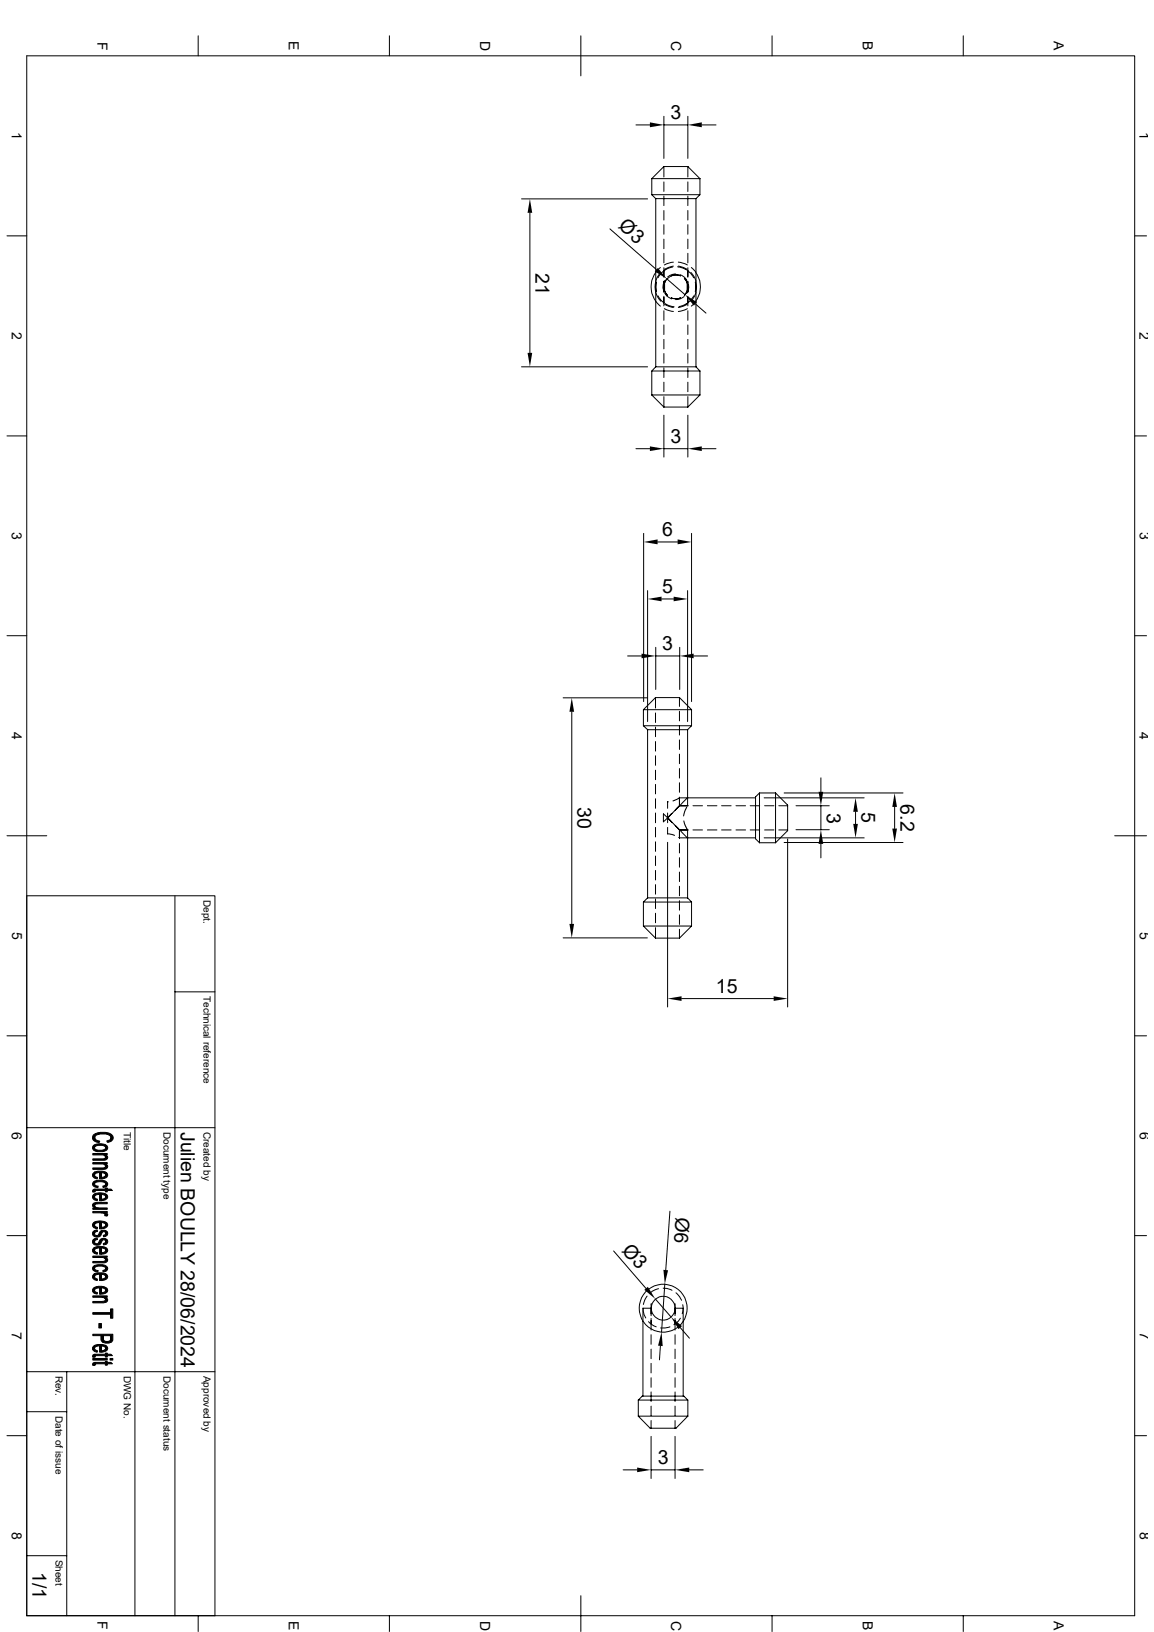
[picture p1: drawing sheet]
<svg xmlns="http://www.w3.org/2000/svg" width="210mm" height="297mm" viewBox="0 0 210 297" stroke-linecap="round" stroke-linejoin="round" font-family="sans-serif">
<g fill="none" stroke="#000" stroke-width=".18">
<path d="M4.9 10.2h201.6v283.8h-201.6zM36.1 6.5v3.7M70.9 6.5v3.7M105.7 6.5v7.3M140.5 6.5v3.7M175.3 6.5v3.7M94.9 36.2h23M96.4 38.7v25.5M115.7 22.7h2.6M118.6 35.4h8.8M118.6 32.5h8.8M118.6 35.4l.7 .8"/>
<path d="M118.6 32.5v2.9M119.3 36.2h7.4M119.3 36.2v30.6M120.8 30.3h4.4M120.8 30.3l-2.2 2.2M120.8 30.3v1.9M120.8 33.1v1.7M120.8 35.7v1.7M120.8 38.3v1.7M120.8 21.2v7.6M120.8 22.7h4.4M125.2 30.3l2.2 2.2"/>
<path d="M125.2 30.3v1.9M125.2 33.1v1.7M125.2 35.7v1.7M125.2 38.3v1.7M125.2 21.2v7.6M126.7 36.2v30.6M127.4 32.5v2.9l-.7 .8M127.7 22.7h2.6M1.3 42.9h3.6M111 41.7l8.5 7.4M119.3 54.9l.9 .8M119.3 51.2l-.1 1 .1 1"/>
<path d="M119.3 53.3l.3 .6 .7 .9M119.4 49.5a4.4 4.4 0 0 0 0 5.4M119.5 51.4l-.2 .8 .2 .8M119.8 53.8l.5 .9 .5 .4M120.2 48.7l-.9 .8M120.3 49.6l-.7 .9-.3 .6M120.8 40.9v1.7M120.8 43.5v1.8M120.8 46.1v1.7M120.8 48.7v1.8M120.8 51.2v2M120.8 53.9v1.8"/>
<path d="M120.8 56.6v1.7M120.8 59.1v1.8M120.9 56.2l1.7 .5M120.9 51.5v1.4l.6 .8-.1-.1a1.96 1.96 0 0 1-.5-2.1zM120.9 55.4l1.7 .6M121 51.1a2.31 2.31 0 0 0-.3 1.5M121 53.4a2.11 2.11 0 0 0 1.2 1M121 55.3l.7 .3 1 .2M121.4 50.8l3.3 2.8M121.5 50.7l-.6 .8M122.2 50.2l.6-.2 1 .2M122.2 54.2l.6 .2 1-.2"/>
<path d="M122.4 48.6l-.7 .2-.8 .4-.6 .5-.5 .8M122.6 48.4l-1.7 .6M122.6 47.7l-1.7 .5M122.7 50.1l-.7 .2-.6 .5M123 49.9l-.7 .1-.8 .4M123.3 48.6l1 .2 .7 .3M123.4 48.4l1.7 .6M123.4 47.7l1.7 .5M123.8 50a2.36 2.36 0 0 1 1.2 1M124.5 54a2.35 2.35 0 0 1-1.5 .5M124.5 50.7l.6 .8M125.1 55.4l-1.7 .6"/>
<path d="M125.1 51.5l.1 .3-.1 1.1zM125.1 52.9l-.6 .8M125.1 56.2l-1.7 .5M125.2 49.3l.5 .4 .5 .8M125.2 40.9v1.7M125.2 43.5v1.8M125.2 46.1v1.7M125.2 48.7v1.8M125.2 51.2v2M125.2 53.9v1.8M125.2 56.6v1.7M125.2 59.1v1.8"/>
<path d="M125.3 51.8v.5l-.3 1M125.7 49.6l.7 .9 .3 .6M125.8 48.7l.9 .8M126.2 53.8l-.5 .9-.6 .5-.8 .4-.7 .2M126.5 51.4l.2 .8-.2 .8M126.6 49.5a4.4 4.4 0 0 1 0 5.4M126.6 55.3l1.9 1.7M126.6 51.2l.1 1-.1 1M126.7 54.9l-.9 .8M126.7 53.3l-.3 .6-.7 .9M206.5 42.9h2.2M1.3 79.3h3.6"/>
<path d="M94.9 66.8h23M118.6 67.5h8.8M118.6 71.9h8.8M118.6 71.9l2.2 2.2M119.3 66.8h7.4M119.3 66.8l-.7 .7v4.4M120.8 74.1h4.4M120.8 61.8v1.7M120.8 64.3v1.8M120.8 67v1.7M120.8 69.6v1.7M120.8 72.2v1.9"/>
<path d="M120.8 75.6v7.6M125.2 61.8v1.7M125.2 64.3v1.8M125.2 67v1.7M125.2 69.6v1.7M125.2 72.2v1.9M125.2 75.6v7.6M126.7 66.8l.7 .7M127.4 67.5v4.4M127.4 71.9l-2.2 2.2M206.5 79.3h2.2M115.7 81.7h2.6"/>
<path d="M117.1 97.1v30.6M119.7 98.6h3.6M120.8 81.7h4.4M125.9 97.1v30.6M127.7 81.7h2.6M1.3 115.7h3.6M114.2 119.4h2.6M117.9 107.5v23.8M119.3 117.8v7.7M119.3 119.4h4.4M120.4 109h2.2M123.7 117.8v7.7"/>
<path d="M125.1 107.5v23.8M126.2 119.4h2.6M206.5 115.7h2.2M102.5 127h15.3M104.1 129.5v38.6M117.1 132.1h8.8M117.1 129.2h8.8M117.1 132.1l.8 .7M117.1 129.2v2.9M117.9 132.8h7.2M117.9 132.8v30.6M119.3 127h4.4"/>
<path d="M119.3 127l-2.2 2.2M119.3 127v1.9M119.3 129.8v1.7M119.3 132.3v1.8M119.3 135v1.7M119.3 137.5v1.8M123.7 127l2.2 2.2M123.7 127v1.6M123.7 129.5v1.7M123.7 132v1.8M123.7 134.7v1.7M123.7 137.2v1.8"/>
<path d="M123.7 139.9v1.7M125.1 132.8v13.8M125.9 129.2v2.9l-.8 .7M1.3 152.1h7.2M119.3 140.2v1.7M119.3 142.7v1.8M119.3 145.4v1.7M119.3 148v1.7M119.3 150.6v1.7M119.3 153.2v1.7M119.3 155.8v1.7M119.3 158.4v1.7"/>
<path d="M120.7 148.1l.8 .7-.8 .8zM121.5 150.6v1.2l1.3 .2M121.5 148v1.7M121.5 153.3v30M121.6 145.9h-.1v1.2M122.2 148.1l-.7 .7 .8 .8-.8-.8zM122.9 150.2l.8 .8zM123.5 152.4l14 .1M123.7 146.6l-.8 .8M123.7 151h1.6M123.7 146.6h1.6M123.7 142.5v1.7"/>
<path d="M123.7 145.1v1.5M123.7 151v1.6M123.7 153.5v1.7M123.7 156.1v1.7M123.7 158.7v1.7M124.5 149.4l.2 .8 .4 .8v12.4M125 146.9l-.4 .8-.2 .8M125.1 145.2l-3.6 3.6 3.6 3.7M126.1 151h1.7M126.1 146.6h1.7M128.7 151h1.8M128.7 146.6h1.8"/>
<path d="M131.3 151h1.8M131.3 146.6h1.8M133.9 151h1.8M133.9 146.6h1.8M136.5 151h1.8M136.5 146.6h1.8M137.5 145.2h-13.9l-1.1 .6M138.2 144.3v9.1M138.2 153.4h2.9M139.1 145.2h18.2M139.1 152.5h18.2M139.1 151h1.7"/>
<path d="M139.1 146.6h1.7M141.1 144.3v9.1M141.1 144.3l2.2 2.2v4.7l-2.2 2.2M141.1 144.3h-2.9l-.7 .7v7.7l.7 .7M141.7 151h1.6M141.7 146.6h1.6M142.7 153.3h21.6M142.7 144.3h21.6M143.3 152.7v30.6M144.9 146.6h6M144.9 151h6M149.4 141.6v2.5"/>
<path d="M149.4 146.6v4.4M149.4 153.6v2.5M155.7 147.7v2.2M162.8 146.9v3.9M202.9 152.1h5.8M4.9 163h34.2v131M31.8 163v131M102.5 170.7h15.3M117.1 164.2h8.8M117.1 168.5h8.8M117.1 168.5l2.2 2.2M117.9 163.4h7.2"/>
<path d="M117.9 163.4l-.8 .8v4.3M119.3 170.7h4.4M119.3 161v1.7M119.3 163.6v1.8M119.3 166.2v1.7M119.3 168.8v1.9M123.7 161.3v1.7M123.7 163.9v1.8M123.7 166.5v1.7M123.7 169.1v1.6M125.1 163.4l.8 .8M125.9 164.2v4.3"/>
<path d="M125.9 168.5l-2.2 2.2M1.3 188.5h3.6M31.8 180.5h7.3M124 181.7h16.8M206.5 188.5h2.2M4.9 205.2h34.2M24.6 205.2v88.8M1.3 224.9h3.6M111.7 227.7l5.9 6.8M117.1 238.3l.1 1 .3 .6M117.8 235.9l-.5 .7-.2 .8M118.5 238.1h-1.5v16"/>
<path d="M118.5 239.9v2.2M118.6 237.3h-.1v2.1M119.3 236.4l2.8 3.3M119.8 234.5l-1.1 .5-.3 .3M120.7 234.4l.7 .1 .9 .3M121 233.7l-.6 8.7M121.9 220.4l-.7 10.7M122.7 237.3h.2v2.1M122.9 238.1h1.4v16M122.9 239.9v2.2M123 235.3l.7 .7 .3 .6M123.8 239.9l-.4 .6-.8 .6"/>
<path d="M124.2 237.4l.1 .5-.1 1.2M206.5 224.9h2.2M4.9 256.9h7.2M4.9 249.6h34.2M12.1 249.6v44.4M116.2 257.7h9M116.2 257.7l2.1 2.2h4.7l2.2-2.2M116.2 254.8h9M116.2 254.8l.7-.7h7.6l.7 .7v2.9M116.2 254.8v2.9M118 240.5l.4 .4 1 .6M118.5 242.9v1.7"/>
<path d="M118.5 245.5v1.8M118.5 248.1v1.8M118.5 250.7v1.8M118.5 253.3v1.8M118.5 255.9v1.7M118.5 258.5v1.4M120.2 244.9l-.2 2.6M121.9 241.5l-.9 .2h-.8M122.9 242.9v1.7M122.9 245.5v1.8M122.9 248.1v1.8M122.9 250.7v1.8"/>
<path d="M122.9 253.3v1.8M122.9 255.9v1.7M122.9 258.5v1.4M123.8 241.6l1.7 1.9M1.3 261.3h3.6M113.4 267.5h2.6M118.5 261.4v7.7M118.5 267.5h4.4M122.9 261.4v7.7M125.4 267.5h2.6M206.5 261.3h2.2M4.9 283.1h7.2"/>
<path d="M36.1 294v2.9M70.9 294v2.9M105.7 290.4v6.5M140.5 294v2.9M175.3 294v2.9"/>
<circle cx="120.7" cy="238.1" r="2.16"/>
<circle cx="120.7" cy="238.1" r="4.3"/>
</g>
<g fill="#000" stroke="#000" stroke-width=".18">
<path d="M17.2 219.4l.1 .4z" fill-rule="evenodd"/>
<path d="M16.9 216.5l.4-.1v.5l-.4 .1z" fill-rule="evenodd"/>
<path d="M17 213.5l.2-.2v.7l.5 .3v.2a.68 .68 0 0 1-.7-.2 .68 .68 0 0 1 0-.8z" fill-rule="evenodd"/>
<path d="M17 217.5l.2-.2v.5l.1 .3 .4 .1v.3a.7 .7 0 0 1-.7-.3 .7 .7 0 0 1 0-.7z" fill-rule="evenodd"/>
<path d="M17 215.1l.2-.1 .1 .7 .6 .2-.1 .3a.88 .88 0 0 1-1-.9z" fill-rule="evenodd"/>
<path d="M17.2 207.1a.96 .96 0 0 0 1 .6l-.3 .2-.7-.3z" fill-rule="evenodd"/>
<path d="M19.2 210.1v.5z" fill-rule="evenodd"/>
<path d="M19.2 211.8v.5z" fill-rule="evenodd"/>
<path d="M17.2 208.4l.7-.2 1.2 .1 .1 .1v.5a1.4 1.4 0 0 0-1.8-.3l-.2 .3z" fill-rule="evenodd"/>
<path d="M17.2 213.3l.6-.2 1.1 .1 .3 .1v.6l-.1-.3-.6-.2v1.1h-.4v-1.1l-.6 .1-.3 .4z" fill-rule="evenodd"/>
<path d="M17.2 217.3l.8-.2 .9 .1 .3 .1v.5l-.2-.3-.5-.1v1.1h-.4v-1.1l-.6 .1-.3 .3z" fill-rule="evenodd"/>
<path d="M18.7 215.9l.4-.1 .1-.3 .1 .5-.5 .1z" fill-rule="evenodd"/>
<path d="M16.9 209.9h2.6v.2h-.3l-.1 .3-.3-.2h-1.9z" fill-rule="evenodd"/>
<path d="M16.9 211.6h2.6v.2h-.3l-.1 .2-.3-.2h-1.9z" fill-rule="evenodd"/>
<path d="M17 219l.6-.2h1.9v.3h-2l-.3 .2v.5l-.4-.3z" fill-rule="evenodd"/>
<path d="M17.1 208.4h.1v.5a1.2 1.2 0 0 0 1.5 .4l.5-.3v-.6a.63 .63 0 0 1 .3 .7 .63 .63 0 0 1-.7 .5h-.5a1.08 1.08 0 0 1-1.5-.9z" fill-rule="evenodd"/>
<path d="M16.9 210.9h2.1l.2-.3v-.4a.52 .52 0 0 1 .3 .6 .52 .52 0 0 1-.6 .4h-2z" fill-rule="evenodd"/>
<path d="M16.9 212.6l2.1-.1 .2-.2v-.5a.52 .52 0 0 1 .3 .7 .52 .52 0 0 1-.6 .3h-2z" fill-rule="evenodd"/>
<path d="M18.5 213.4v.9l.5-.1 .2-.2v-.7a.63 .63 0 0 1 .3 .8 .63 .63 0 0 1-.7 .4h-.3z" fill-rule="evenodd"/>
<path d="M17.2 215l1-.2a1.07 1.07 0 0 1 1.4 .8l-.3 .4-.1-.5a1.12 1.12 0 0 0-1.4-.4l-.4 .1-.2 .3z" fill-rule="evenodd"/>
<path d="M18.5 217.4v.8h.2l.5-.2v-.7a.61 .61 0 0 1 .3 .7 .61 .61 0 0 1-.7 .4l-.3 .1z" fill-rule="evenodd"/>
<path d="M19.4 207.6l.6-.2 .2-.3v.6l-.6 .2z" fill-rule="evenodd"/>
<path d="M17.3 216.4h1.9v-.2h.3v.2h.7l.2 .3h-.9v.2h-.3v-.2h-1.8l-.1 .1z" fill-rule="evenodd"/>
<path d="M17 206.5l.9-.4h1.3a1.28 1.28 0 0 1 1.4 1l-.4 .6v-.6a1.36 1.36 0 0 0-1.7-.7 1.16 1.16 0 0 0-1.3 .7v.5a.73 .73 0 0 1-.2-1.1z" fill-rule="evenodd"/>
<path d="M17 222.6l.2-.2v.6l.1 .2 .4 .2v.2a.7 .7 0 0 1-.7-.2 .7 .7 0 0 1 0-.8z" fill-rule="evenodd"/>
<path d="M17.2 224l.5-.1v.2l-.3 .1-.2 .3z" fill-rule="evenodd"/>
<path d="M17.2 225.5l.5-.2v.3l-.3 .1-.2 .3z" fill-rule="evenodd"/>
<path d="M17 227.2l.2-.2v.7l.5 .3v.3a.71 .71 0 0 1-.8-1z" fill-rule="evenodd"/>
<path d="M17.1 231.9l.1-.1v.7l.5 .3v.2a.67 .67 0 0 1-.7-.2 .67 .67 0 0 1 0-.8z" fill-rule="evenodd"/>
<path d="M17 234.5l.2-.2v.6l.5 .3v.3a.66 .66 0 0 1-.7-.3 .66 .66 0 0 1 0-.7z" fill-rule="evenodd"/>
<path d="M17 230.5l.2-.2v.7l.3 .2h.4l-.1 .3a.68 .68 0 0 1-.7-.2 .68 .68 0 0 1-.1-.8z" fill-rule="evenodd"/>
<path d="M19.2 228.8v.4z" fill-rule="evenodd"/>
<path d="M19.2 236.1v.4z" fill-rule="evenodd"/>
<path d="M17.2 222.4l.8-.2 .9 .1 .3 .1v.5l-.2-.3-.5-.1v1.1h-.4v-1.1l-.6 .1-.3 .4z" fill-rule="evenodd"/>
<path d="M17.2 227l.9-.2 .8 .1 .3 .1v.5l-.2-.3-.5-.1v1.2h-.4v-1.2l-.6 .1-.3 .4z" fill-rule="evenodd"/>
<path d="M17.2 231.8l.6-.2 1.1 .1 .3 .1v.6l-.1-.3-.6-.2v1.1h-.4v-1.1l-.6 .1-.3 .4z" fill-rule="evenodd"/>
<path d="M17.2 234.3a2.54 2.54 0 0 1 2 0v.5l-.2-.3-.5-.1v1.1h-.2h-.2v-1.1l-.6 .1-.3 .3z" fill-rule="evenodd"/>
<path d="M17 224.1l.2-.1v.5a.48 .48 0 0 0 .5 .3 .48 .48 0 0 0 .4-.5 .8 .8 0 0 1 1.2-.3l-.1 .5a.38 .38 0 0 0-.4-.3 .38 .38 0 0 0-.3 .4 .84 .84 0 0 1-.9 .5 .84 .84 0 0 1-.8-.6z" fill-rule="evenodd"/>
<path d="M17 225.6l.2-.1v.5a.45 .45 0 0 0 .5 .4 .45 .45 0 0 0 .4-.6 .84 .84 0 0 1 1.2-.3l-.1 .5a.38 .38 0 0 0-.4-.4 .38 .38 0 0 0-.3 .5 .84 .84 0 0 1-.9 .5 .84 .84 0 0 1-.8-.7z" fill-rule="evenodd"/>
<path d="M18.7 231.2l.4-.1 .1-.3 .1 .6-.5 .1z" fill-rule="evenodd"/>
<path d="M16.9 219.8h.4v-.2l.7 .2h1.5v.3h-2.6z" fill-rule="evenodd"/>
<path d="M16.9 220.5h2.6v.2h-.4v.3l-.4-.2-1.8-.1z" fill-rule="evenodd"/>
<path d="M16.9 228.6h2.6v.2h-.3l-.1 .3-.3-.2h-1.9z" fill-rule="evenodd"/>
<path d="M16.9 235.8h2.6v.3h-.3l-.1 .2-.6-.2h-1.6z" fill-rule="evenodd"/>
<path d="M19.1 220.7l.5 .3-.1 .3-.4-.1z" fill-rule="evenodd"/>
<path d="M18.5 222.5v.9h.2l.5-.3v-.7a.61 .61 0 0 1 .3 .8 .61 .61 0 0 1-.7 .4h-.3z" fill-rule="evenodd"/>
<path d="M19.3 224a.59 .59 0 0 1 .2 .7 .59 .59 0 0 1-.7 .4v-.3l.4-.2z" fill-rule="evenodd"/>
<path d="M19.3 225.5a.59 .59 0 0 1 .2 .7 .59 .59 0 0 1-.7 .4v-.3l.4-.2z" fill-rule="evenodd"/>
<path d="M18.5 227.1v.9h.3l.4-.3v-.7a.6 .6 0 0 1 .3 .7 .6 .6 0 0 1-.6 .5l-.4 .1z" fill-rule="evenodd"/>
<path d="M16.9 229.6l2.1-.1 .2-.2v-.4a.52 .52 0 0 1 .3 .6 .52 .52 0 0 1-.6 .3h-2z" fill-rule="evenodd"/>
<path d="M17.2 230.3l.7-.1a1.63 1.63 0 0 1 1.7 .6l-.1 .3-.2 .3-.1-.6a1.24 1.24 0 0 0-1.5-.3l-.3 .1-.2 .2z" fill-rule="evenodd"/>
<path d="M18.5 231.9v.9l.5-.1 .2-.2v-.7a.59 .59 0 0 1 .4 .7 .59 .59 0 0 1-.7 .5h-.4z" fill-rule="evenodd"/>
<path d="M18.5 234.4v.8h.2l.5-.3v-.6a.61 .61 0 0 1 .3 .8 .61 .61 0 0 1-.7 .4h-.3z" fill-rule="evenodd"/>
<path d="M16.9 236.9l2-.1 .3-.2v-.5a.52 .52 0 0 1 .3 .7 .52 .52 0 0 1-.6 .3h-2z" fill-rule="evenodd"/>
<path d="M16.9 238.9h3.2v-.7h.4v1.7h-.4v-.7h-3.2z" fill-rule="evenodd"/>
<path d="M16.9 246.6l.4-.1v.5h-.4z" fill-rule="evenodd"/>
<path d="M16.9 248.1l.4-.2v.6h-.4z" fill-rule="evenodd"/>
<path d="M17 245.1l.2-.2v.6l.5 .3v.3a.68 .68 0 0 1-.7-.3 .68 .68 0 0 1 0-.7z" fill-rule="evenodd"/>
<path d="M18 240.9h.5v.8h-.5z" fill-rule="evenodd"/>
<path d="M17.2 244.9l.6-.2 1.2 .1 .2 .1v.5l-.1-.3-.6-.2v1.2h-.4v-1.2l-.6 .1-.3 .4z" fill-rule="evenodd"/>
<path d="M16.9 247.2h2.6v.3h-2.6z" fill-rule="evenodd"/>
<path d="M18.5 244.9v.9h.1l.4-.1 .2-.2v-.6a.63 .63 0 0 1 .3 .7 .63 .63 0 0 1-.7 .4l-.3 .1z" fill-rule="evenodd"/>
<path d="M18.8 243.1v.5a.7 .7 0 0 0 .6 .6 .7 .7 0 0 0 .7-.4v-.2v.7l-.1 .1h-.8l-.4-.1z" fill-rule="evenodd"/>
<path d="M17.3 246.5h1.9v-.2h.3v.2h.7l.2 .2h-.9v.3h-.3v-.3h-1.8l-.1 .2z" fill-rule="evenodd"/>
<path d="M17.3 247.9h1.9v-.1h.3v.1h.7l.2 .3h-.9v.3h-.3v-.3h-1.8l-.1 .2z" fill-rule="evenodd"/>
<path d="M16.9 242.8h3.6v1.1l-.4 .4v-1.2h-1.3v1.2l-.4-.5v-.7h-1.5z" fill-rule="evenodd"/>
<path d="M20 247.2h.5v.3h-.5z" fill-rule="evenodd"/>
</g>
<g fill="#000">
<path d="M96.4 36.2l.5 2.5h-.9zM118.3 22.3l2.5 .4-2.5 .5zM125.2 22.7l2.5-.4v.9zM119.7 48.8l1.7 2-2.2-1.4zM124.7 53.6l2.1 1.4-.5 .6zM96 64.2h.9l-.5 2.6zM118.3 81.2l2.5 .5-2.5 .4zM117.1 98.6l2.6-.4v.9zM123.3 98.2l2.6 .4-2.6 .5zM125.2 81.7l2.5-.5v.9zM116.8 119l2.5 .4-2.5 .4zM117.9 109l2.5-.4v.8z"/>
<path d="M122.6 108.6l2.5 .4-2.5 .4zM123.7 119.4l2.5-.4v.8zM104.1 127l.4 2.5h-.9zM149 144.1h.8l-.4 2.5zM149.4 151l.4 2.6h-.8zM155.7 145.2l.4 2.5h-.8zM155.3 149.9h.8l-.4 2.6zM162.4 150.8h.8l-.4 2.5zM162.8 144.3l.4 2.6h-.8zM103.6 168.1h.9l-.4 2.6zM121.5 181.7l2.5-.4v.9zM140.8 181.3l2.5 .4-2.5 .5z"/>
<path d="M117.3 234.7l.6-.5 1.4 2.2zM120.7 231.1l.9 .1-.6 2.5zM120.4 242.4l.2 2.6-.8-.1zM122.1 239.7l2 1.6-.6 .6zM116 267.1l2.5 .4-2.5 .4zM122.9 267.5l2.5-.4v.8z"/>
</g>
<g font-size="3.6">
<text x="122" y="21.6">3</text>
<text x="112.4" y="41.4" transform="rotate(41 112.4 41.4)">Ø3</text>
<text x="97.5" y="49.7" transform="rotate(90 97.5 49.7)">21</text>
<text x="122" y="80.6">3</text>
<text x="120.5" y="97.5">6</text>
<text x="120.5" y="108">5</text>
<text x="120.5" y="118.3">3</text>
<text x="105.1" y="146.9" transform="rotate(90 105.1 146.9)">30</text>
<text x="150.5" y="147.9" transform="rotate(90 150.5 147.9)">3</text>
<text x="156.8" y="147.8" transform="rotate(90 156.8 147.8)">5</text>
<text x="163.9" y="146.4" transform="rotate(90 163.9 146.4)">6.2</text>
<text x="130.3" y="180.7">15</text>
<text x="32.9" y="206" transform="rotate(90 32.9 206)">Julien BOULLY 28/06/2024</text>
<text x="123" y="221.4" transform="rotate(94 123 221.4)">Ø6</text>
<text x="113.1" y="227.6" transform="rotate(49 113.1 227.6)">Ø3</text>
<text x="119.7" y="266.4">3</text>
<text x="5.9" y="286.1" transform="rotate(90 5.9 286.1)">1/1</text>
</g>
<g font-size="2.5">
<text x="17.7" y="7.6" transform="rotate(90 17.7 7.6)">F</text>
<text x="52.6" y="7.5" transform="rotate(90 52.6 7.5)">E</text>
<text x="87.4" y="7.5" transform="rotate(90 87.4 7.5)">D</text>
<text x="122.2" y="7.5" transform="rotate(90 122.2 7.5)">C</text>
<text x="157" y="7.5" transform="rotate(90 157 7.5)">B</text>
<text x="191.8" y="7.5" transform="rotate(90 191.8 7.5)">A</text>
<text x="2.2" y="24" transform="rotate(90 2.2 24)">1</text>
<text x="207.4" y="24" transform="rotate(90 207.4 24)">1</text>
<text x="2.2" y="60.4" transform="rotate(90 2.2 60.4)">2</text>
<text x="207.4" y="60.4" transform="rotate(90 207.4 60.4)">2</text>
<text x="2.2" y="96.8" transform="rotate(90 2.2 96.8)">3</text>
<text x="207.4" y="96.8" transform="rotate(90 207.4 96.8)">3</text>
<text x="2.2" y="133.2" transform="rotate(90 2.2 133.2)">4</text>
<text x="207.4" y="133.2" transform="rotate(90 207.4 133.2)">4</text>
<text x="2.2" y="169.6" transform="rotate(90 2.2 169.6)">5</text>
<text x="207.4" y="169.6" transform="rotate(90 207.4 169.6)">5</text>
<text x="2.2" y="206" transform="rotate(90 2.2 206)">6</text>
<text x="207.4" y="206" transform="rotate(90 207.4 206)">6</text>
<text x="2.2" y="242.4" transform="rotate(90 2.2 242.4)">7</text>
<text x="207.4" y="242.4" transform="rotate(90 207.4 242.4)">7</text>
<text x="2.2" y="278.8" transform="rotate(90 2.2 278.8)">8</text>
<text x="207.4" y="278.8" transform="rotate(90 207.4 278.8)">8</text>
<text x="17.7" y="295.1" transform="rotate(90 17.7 295.1)">F</text>
<text x="52.6" y="295" transform="rotate(90 52.6 295)">E</text>
<text x="87.4" y="294.9" transform="rotate(90 87.4 294.9)">D</text>
<text x="122.2" y="294.9" transform="rotate(90 122.2 294.9)">C</text>
<text x="157" y="295" transform="rotate(90 157 295)">B</text>
<text x="191.8" y="295" transform="rotate(90 191.8 295)">A</text>
</g>
<g font-size="1.8">
<text x="37" y="163.7" transform="rotate(90 37 163.7)">Dept.</text>
<text x="37" y="181.2" transform="rotate(90 37 181.2)">Technical reference</text>
<text x="22.5" y="206" transform="rotate(90 22.5 206)">Title</text>
<text x="29.8" y="206" transform="rotate(90 29.8 206)">Document type</text>
<text x="37" y="206" transform="rotate(90 37 206)">Created by</text>
<text x="10.1" y="250.4" transform="rotate(90 10.1 250.4)">Rev.</text>
<text x="22.5" y="250.4" transform="rotate(90 22.5 250.4)">DWG No.</text>
<text x="29.8" y="250.4" transform="rotate(90 29.8 250.4)">Document status</text>
<text x="37" y="250.4" transform="rotate(90 37 250.4)">Approved by</text>
<text x="10.1" y="257.6" transform="rotate(90 10.1 257.6)">Date of issue</text>
<text x="10.1" y="283.9" transform="rotate(90 10.1 283.9)">Sheet</text>
</g>
</svg>
